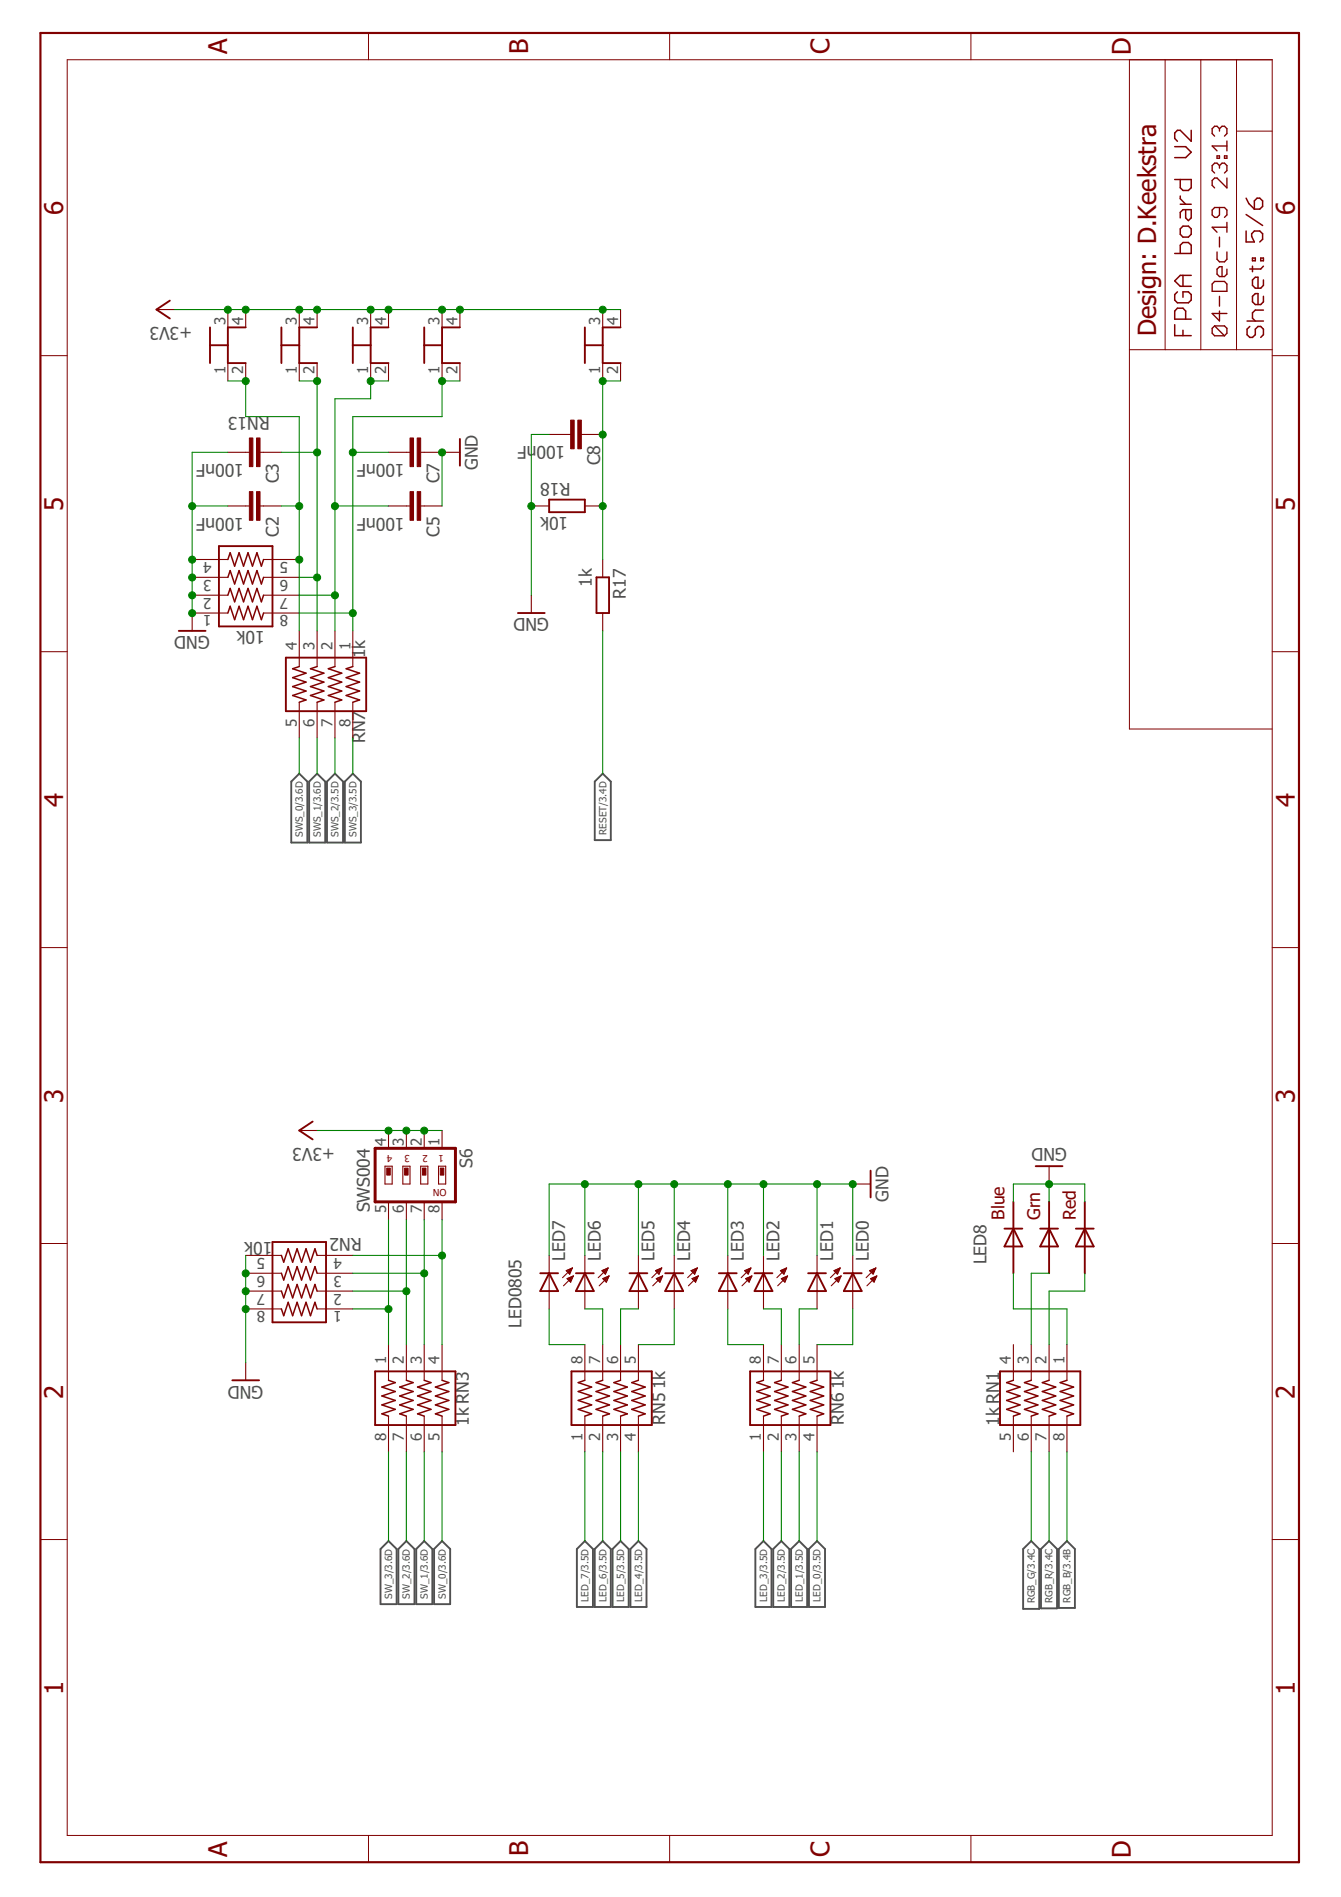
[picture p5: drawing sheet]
<svg xmlns="http://www.w3.org/2000/svg" width="210mm" height="297mm" viewBox="0 0 210 297" stroke-linecap="round" stroke-linejoin="round" font-family="sans-serif">
<g fill="none" stroke="#505050" stroke-width=".3">
<path d="M46.8 121.1l1.3 1.3v9.5h-2.5v-9.5zM48.4 122.4l1.2-1.3 1.3 1.3v9.5h-2.5zM51.2 122.4l1.2-1.3 1.3 1.3v9.5h-2.5zM54 122.4l1.2-1.3 1.3 1.3v9.5h-2.5zM93.1 122.4l1.2-1.3 1.3 1.3v9.2h-2.5zM59.6 242.5l1.2-1.2 1.3 1.2v8.7h-2.5zM62.4 242.5l1.2-1.2 1.3 1.2v8.7h-2.5zM66.4 241.3l1.3 1.2v8.7h-2.5v-8.7zM67.9 242.5l1.3-1.2 1.3 1.2v8.7h-2.6zM90.3 242.5l1.2-1.2 1.3 1.2v9.1h-2.5zM93.1 242.5l1.2-1.2 1.3 1.2v9.1h-2.5zM95.9 242.5l1.2-1.2 1.3 1.2v9.1h-2.5z"/>
<path d="M98.7 242.5l1.2-1.2 1.3 1.2v9.1h-2.5zM118.2 242.5l1.3-1.2 1.3 1.2v9.1h-2.6zM121 242.5l1.3-1.2 1.2 1.2v9.1h-2.5zM123.8 242.5l1.3-1.2 1.2 1.2v9.1h-2.5zM126.6 242.5l1.3-1.2 1.2 1.2v9.1h-2.5zM160.1 242.5l1.3-1.2 1.3 1.2v9.4h-2.6zM162.9 242.5l1.3-1.2 1.3 1.2v9.3h-2.6zM165.7 242.5l1.3-1.2 1.3 1.2v9.3h-2.6z"/>
</g>
<g fill="none" stroke="#800000" stroke-width=".16">
<path d="M10.5 9.4h188.6v278h-188.6zM57.7 5.2v4.2M104.8 5.2v4.2M152 5.2v4.2M176.8 9.4v104.8h22.3M182.4 9.4v45.4M188 9.4v45.4M193.5 9.4v45.4M193.5 20.5h5.6M6.3 55.7h4.2M176.8 54.8h22.3M199.1 55.7h4.2"/>
<path d="M6.3 102h4.2M199.1 102h4.2M6.3 148.4h4.2M199.1 148.4h4.2M6.3 194.7h4.2M199.1 194.7h4.2M6.3 241.1h4.2M199.1 241.1h4.2M57.7 287.4v4.2M104.8 287.4v4.2M152 287.4v4.2"/>
</g>
<g fill="none" stroke="#800000" stroke-width=".23">
<path d="M183.9 28.1h2.6v1.3l-.5 .4h-.8l-.5-.4v-1.3M183.9 39.7h2.6v-1.3l-.5-.4h-.8l-.5 .4v1.3M183.9 23h1.7l.9 .8-.9 .9h-1.7M184.7 35.8l.5-.4h.8l.5 .4v.9l-.5 .4h-.8l-.5-.4zM184.7 30.7v.4l.9 .9M184.7 32h1.8M185.6 32.8v1.3l.4 .4 .5-.4v-1.3h-1.3l-.5 .5v.8M186.5 20.4v1.7l-1.8-1.7h-.4l-.4 .4v.9l.4 .4M195.1 36.2v1.7h1.2l-.4-.9v-.4l.4-.4h.9l.4 .4v.9l-.4 .4M195.1 33.6l2.5 1.7M195.1 31l.4 .9 .8 .8M196.3 31.5l.5-.5h.4l.4 .5v.8l-.4 .4h-.9z"/>
<path d="M183.9 50.8v1.8h2.6M184.3 45.7l-.4 .4v.9l.4 .4h1.7l.5-.4v-.9l-.5-.4h-.8v.8M185.2 43.1v1.7M185.2 51.7v.9M185.6 50v-1.3l-.4-.4h-.9l-.4 .4v1.3h2.6M186.5 43.1h-1.8l-.8 .9 .8 .8h1.8M195.2 50.3h2.6M195.6 51.1l-.4 .4v.9l.4 .4h.4l.5-.4v-.9l.4-.4h.4l.5 .4v.9l-.5 .4M196 40.4h.5v.4h-.5zM196 41.7v.8M197.3 40.4h.5v.4h-.5zM197.8 48.6h-1.3l-.5 .4v.8l.5 .5"/>
<path d="M197.8 43.8v.9l-.5 .4h-.8l-.5-.4v-.9l.5-.4h.4v1.7M197.8 46.4v.9l-.5 .4h-.8l-.5-.4v-.9l.5-.4h.4v1.7M197.8 41.7l-.5 .4h-1.7M35.7 96l.3-1.1 .7 2.1 .7-2.1 .7 2.1 .7-2.1 .7 2.1 .7-2.1 .7 2.1 .4-1M35.7 87.6l.3-1 .7 2 .7-2 .7 2 .7-2 .7 2 .7-2 .7 2 .4-1M35.7 93.2l.3-1.1 .7 2.1 .7-2.1 .7 2.1 .7-2.1 .7 2.1 .7-2.1 .7 2.1 .4-1M35.7 90.4l.3-1.1 .7 2.1 .7-2.1 .7 2.1 .7-2.1 .7 2.1 .7-2.1 .7 2.1 .4-1M46.8 104.4l-1 .3 2.1 .7-2.1 .7 2.1 .7-2.1 .7 2.1 .7-2.1 .7 2.1 .7-1.1 .4M49.6 104.4l-1 .3 2.1 .7-2.1 .7 2.1 .7-2.1 .7 2.1 .7-2.1 .7 2.1 .7-1.1 .4M52.4 104.4l-1 .3 2.1 .7-2.1 .7 2.1 .7-2.1 .7 2.1 .7-2.1 .7 2.1 .7-1.1 .4M55.2 104.4l-1 .3 2.1 .7-2.1 .7 2.1 .7-2.1 .7 2.1 .7-2.1 .7 2.1 .7-1.1 .4M44 196.6l.4 1 .7-2.1 .7 2.1 .7-2.1 .7 2.1 .7-2.1 .7 2.1 .7-2.1 .3 1.1"/>
<path d="M44 199.4l.4 1 .7-2.1 .7 2.1 .7-2.1 .7 2.1 .7-2.1 .7 2.1 .7-2.1 .3 1.1M44 205l.4 1 .7-2.1 .7 2.1 .7-2.1 .7 2.1 .7-2.1 .7 2.1 .7-2.1 .3 1.1M44 202.2l.4 1 .7-2.1 .7 2.1 .7-2.1 .7 2.1 .7-2.1 .7 2.1 .7-2.1 .3 1.1M60.8 216.1l1.1 .4-2.1 .7 2.1 .7-2.1 .7 2.1 .7-2.1 .7 2.1 .7-2.1 .7 1 .3M63.6 216.1l1.1 .4-2.1 .7 2.1 .7-2.1 .7 2.1 .7-2.1 .7 2.1 .7-2.1 .7 1 .3M66.4 216.1l1.1 .4-2.1 .7 2.1 .7-2.1 .7 2.1 .7-2.1 .7 2.1 .7-2.1 .7 1 .3M69.2 216.1l1.1 .4-2.1 .7 2.1 .7-2.1 .7 2.1 .7-2.1 .7 2.1 .7-2.1 .7 1 .3M91.5 216.1l-1 .4 2.1 .7-2.1 .7 2.1 .7-2.1 .7 2.1 .7-2.1 .7 2.1 .7-1.1 .3M94.3 216.1l-1 .4 2.1 .7-2.1 .7 2.1 .7-2.1 .7 2.1 .7-2.1 .7 2.1 .7-1.1 .3M97.1 216.1l-1 .4 2.1 .7-2.1 .7 2.1 .7-2.1 .7 2.1 .7-2.1 .7 2.1 .7-1.1 .3M99.9 216.1l-1 .4 2.1 .7-2.1 .7 2.1 .7-2.1 .7 2.1 .7-2.1 .7 2.1 .7-1.1 .3M119.5 216.1l-1.1 .4 2.1 .7-2.1 .7 2.1 .7-2.1 .7 2.1 .7-2.1 .7 2.1 .7-1 .3"/>
<path d="M122.3 216.1l-1.1 .4 2.1 .7-2.1 .7 2.1 .7-2.1 .7 2.1 .7-2.1 .7 2.1 .7-1 .3M125.1 216.1l-1.1 .4 2.1 .7-2.1 .7 2.1 .7-2.1 .7 2.1 .7-2.1 .7 2.1 .7-1 .3M127.9 216.1l-1.1 .4 2.1 .7-2.1 .7 2.1 .7-2.1 .7 2.1 .7-2.1 .7 2.1 .7-1 .3M158.6 216.1l-1 .4 2.1 .7-2.1 .7 2.1 .7-2.1 .7 2.1 .7-2.1 .7 2.1 .7-1.1 .3M161.4 216.1l-1 .4 2.1 .7-2.1 .7 2.1 .7-2.1 .7 2.1 .7-2.1 .7 2.1 .7-1.1 .3M164.2 216.1l-1 .4 2 .7-2 .7 2 .7-2 .7 2 .7-2 .7 2 .7-1 .3M167 216.1l-1.1 .4 2.1 .7-2.1 .7 2.1 .7-2.1 .7 2.1 .7-2.1 .7 2.1 .7-1 .3"/>
</g>
<g fill="none" stroke="#800000" stroke-width=".21">
<path d="M190.5 39.5v1.1l.4 .4h.8l.3-.4v-1.1M190.5 24.4h.4v.4h-.4zM190.9 20.2l-.4-.4h-.4l-.4 .4v.7l.4 .4M190.9 25.9l-.4-.4h-.4l-.4 .4v.8l.4 .4M190.9 32.5v1.2l-.4 .3h-.4l-.4-.3v-.8l.4-.4h1.6l.3 .4v.8l-.3 .3M190.9 20.2l.4-.4h.4l.3 .4v.7l-.3 .4M190.9 25.9l.4-.4h.4l.3 .4v.8l-.3 .4M190.9 20.2v.3M190.9 25.9v.4M190.9 37.1v1.6M191.7 24.4h.3v.4h-.3zM192 27.9v1.5l-1.5-1.5h-.4l-.4 .4v.7l.4 .4"/>
<path d="M192 22.1v1.5M192 34.8v1.6M192 35.6h-2.3l.8 .8M192 22.9h-2.3l.8 .7M190.1 51l-.4 .4v.8l.4 .4h1.6M190.1 44.1h1.6l.3 .4v1.1h-2.3v-1.1zM190.1 51h1.6l.3 .4v.8l-.3 .4M190.1 51l1.6 1.6M190.9 48.7v1.5l-1.2-1.1h2.3M190.9 46.4v1.5M192 42.1v.8l-.3 .4h-.8l-.4-.4v-.8l.4-.3h.4v1.5"/>
</g>
<path d="M6.3 5.2h197v286.4h-197z" fill="none" stroke="#800000" stroke-width=".34"/>
<g fill="none" stroke="#800000" stroke-width=".3">
<path d="M26.6 47.1l-2.1 1.4 2.1 1.4M32.9 54.1h2.8M32.9 51.3v5.6M38.5 51.3h-2.8v5.6h2.8M44 54.1h2.8M44 51.3v5.6M49.6 51.3h-2.8v5.6h2.8M55.2 54.1h2.8M55.2 51.3v5.6M60.8 51.3h-2.8v5.6h2.8M66.4 54.1h2.8M66.4 51.3v5.6"/>
<path d="M72 51.3h-2.8v5.6h2.8M91.5 51.3v5.6M91.5 54.1h2.8M97.1 51.3h-2.8v5.6h2.8M72 68.7v4.2M86 78.2h5.5v2h-5.5zM28 98.8h4.2M34.3 85.5h8.4v12.6h-8.4zM81.1 96h4.2M93.4 90.4h1.9v5.6h-1.9zM44.7 103h12.6v8.4h-12.6zM48.9 175.6l-2.1 1.4 2.1 1.4"/>
<path d="M42.7 194.5h8.3v12.6h-8.3zM84.6 199.4h2.8M86 199.4l1.4 2.8h-2.8zM90.1 199.4h2.8M91.5 199.4l1.4 2.8h-2.8zM98.5 199.4h2.8M99.9 199.4l1.4 2.8h-2.8zM104.1 199.4h2.8M105.5 199.4l1.4 2.8h-2.8zM112.5 199.4h2.8M113.9 199.4l1.4 2.8h-2.8zM118.1 199.4h2.8"/>
<path d="M119.5 199.4l1.4 2.8h-2.8zM126.5 199.4h2.8M127.9 199.4l1.4 2.8h-2.8zM132.1 199.4h2.8M133.5 199.4l1.4 2.8h-2.8zM136.3 183.3v4.2M157.2 192.4h2.8M158.6 188.2v11.2M158.6 192.4l1.4 2.8h-2.8zM162.1 182.6h4.2M162.8 192.4h2.8M164.2 188.2v11.2"/>
<path d="M164.2 192.4l1.4 2.8h-2.8zM168.4 192.4h2.8M169.8 188.2v11.2M169.8 192.4l1.4 2.8h-2.8zM36.4 216.1h4.2M58.7 214.7h12.6v8.4h-12.6zM89.5 214.7h12.5v8.4h-12.5zM117.4 214.7h12.6v8.4h-12.6zM156.5 214.7h12.6v8.4h-12.6z"/>
</g>
<g fill="none" stroke="#800000" stroke-width=".17">
<path d="M24.5 48.5h2.8M35.7 48.5v2.8M35.7 56.9v2.7M38.5 48.5v2.8M38.5 56.9v2.7M46.8 48.5v2.8M46.8 56.9v2.7M49.6 48.5v2.8M49.6 56.9v2.7M58 48.5v2.8M58 56.9v2.7M60.8 48.5v2.8"/>
<path d="M60.8 56.9v2.7M69.2 48.5v2.8M69.2 56.9v2.7M72 48.5v2.8M72 56.9v2.7M94.3 48.5v2.8M94.3 56.9v2.7M97.1 48.5v2.8M97.1 56.9v2.7M35.7 79.2h3.3M35.7 70.8h3.3M40.7 79.2h3.3"/>
<path d="M40.7 70.8h3.3M60.8 79.2h3.4M60.8 70.8h3.4M65.8 79.2h3.4M65.8 70.8h6.2M83.2 79.2h2.8M86 68h3.3M91 68h3.3M91.5 79.2h2.8M30.1 93.2h5.6M30.1 90.4h5.6M30.1 87.6h5.6"/>
<path d="M35.7 96h-5.6v2.8M41.3 96h5.5M41.3 93.2h5.5M41.3 90.4h5.5M41.3 87.6h5.5M46.8 98.8v5.6M49.6 98.8v5.6M52.4 98.8v5.6M55.2 98.8v5.6M83.2 93.2v2.8M94.3 87.6v2.8M94.3 96v2.8"/>
<path d="M46.8 110v5.5M49.6 110v5.5M52.4 110v5.5M55.2 110v5.5M46.8 177h2.8M60.8 177v2.8M63.6 177v2.8M66.4 177v2.8M69.2 177v2.8M38.5 199.4h5.5M38.5 196.6h5.5M49.6 199.4h5.6"/>
<path d="M49.6 196.6h5.6M60.3 182.6h1.1v2.8h-1.1zM60.8 188.2v2.8M63.1 182.6h1.1v2.8h-1.1zM63.6 188.2v2.8M65.8 182.6h1.2v2.8h-1.2zM66.4 188.2v2.8M68.6 182.6h1.2v2.8h-1.2zM69.2 188.2v2.8M86 196.6v8.4M88.6 199l1-.5-.4 1zM88.8 198.9v.2"/>
<path d="M88.9 198.8v.4M89 198.8v.6M89.2 198.7v.8M89.3 198.7v.5M89.3 200v.7M89.4 198.6v.3M89.4 199.9v.6M89.6 198.5v.1M89.6 199.9v.3M89.6 198.5l-1.5 1.6M89.7 199.8v.1M89.7 199.8l-1.5 1.5"/>
<path d="M91.5 196.6v8.4M94.2 199l1-.5-.4 1zM94.3 198.9v.2M94.5 198.8v.4M94.6 198.8v.5M94.7 198.7v.8M94.9 198.7v.6M94.9 200v.7M95 198.6v.4M95 199.9v.6M95.1 198.6h.1M95.1 199.9v.3"/>
<path d="M95.2 198.5l-1.6 1.6M95.3 199.8v.1M95.3 199.8l-1.5 1.5M99.9 196.6v8.4M102.6 198.9v.1M102.8 198.9v.2M102.9 198.8v.5M103 198.8v.6M103.2 198.7v.8M103.3 198.6v.6M103.3 200v.8M103.4 198.6v.3"/>
<path d="M103.4 199.9v.5M103.6 198.5l-1.6 1.6M103.6 199.9v.2M103.6 198.5l-.5 1-.5-.5M103.6 198.5l-1 .5M103.6 198.5h.1M103.7 199.8h.1M103.7 199.8l-1.5 1.5M103.7 199.8l-.4 1M103.7 199.8l-1 .4 .6 .6M105.5 196.6v8.4M108.2 199l.5 .5"/>
<path d="M108.2 198.9v.1M108.3 198.9v.2M108.5 198.8v.4M108.6 198.8v.6M108.7 198.7v.8M108.9 198.7v.5M108.9 200v.8M109 198.6v.3M109 199.9v.6M109.1 198.5v.1M109.1 199.9v.3M109.2 198.5l-1.6 1.6"/>
<path d="M109.2 198.5l-.5 1M109.2 198.5l-1 .5M109.3 199.8h.1M109.3 199.8l-1.5 1.5M109.3 199.8l-.4 1M109.3 199.8l-1 .4M113.9 196.6v8.4M116.6 199l.9-.5-.4 1zM116.6 198.9v.1M116.8 198.9v.2M116.9 198.8v.5M117 198.8v.6"/>
<path d="M117.2 198.7v.7M117.3 198.6v.5M117.3 200v.7M117.4 198.6v.2M117.4 199.9v.5M117.5 198.5l-1.5 1.6M117.6 199.8v.3M117.7 199.8l-1.6 1.5M119.5 196.6v8.4M122.2 199l.9-.5-.4 1zM122.2 198.9v.1M122.3 198.9v.2"/>
<path d="M122.5 198.8v.5M122.6 198.8v.6M122.7 198.7v.8M122.9 198.6v.6M122.9 200v.7M123 198.6v.2M123 199.9v.5M123.1 198.5l-1.5 1.6M123.1 199.9v.2M123.3 199.8l-1.6 1.5M127.9 196.6v8.4M130.5 199l1-.5-.4 1z"/>
<path d="M130.6 198.9v.1M130.7 198.9v.3M130.9 198.8v.5M131 198.8v.7M131.1 198.7v.7M131.3 198.6v.5M131.3 199.9v.7M131.4 198.6v.1M131.4 199.9v.4M131.5 198.5l-1.5 1.6M131.6 199.8v.2M131.7 199.8l-1.6 1.5"/>
<path d="M133.5 196.6v8.4M133.5 185.4h2.8M136.1 199l1-.5-.4 1zM136.2 198.9v.1M136.3 198.9v.3M136.5 198.8v.5M136.6 198.8v.6M136.7 198.7v.7M136.9 198.6v.5M136.9 200v.7M137 198.6v.2M137 199.9v.4"/>
<path d="M137.1 198.5l-1.5 1.6M137.1 199.8v.2M137.2 199.8l-1.5 1.5M164.2 182.6v2.8M38.5 205h5.5M38.5 202.2h5.5M38.5 213.3v2.8M49.6 205h5.6M49.6 202.2h5.6M60.8 210.5v5.6M63.6 210.5v5.6M66.4 210.5v5.6"/>
<path d="M69.2 210.5v5.6M88.8 200.2l.9-.4-.4 1zM88.9 200.2v.1M89 200.1v.4M89.2 200v.6M91.5 210.5v5.6M94.3 210.5v5.6M94.3 200.2l1-.4-.4 1zM94.5 200.2v.1M94.6 200.1v.4M94.7 200v.6M97.1 210.5v5.6"/>
<path d="M99.9 210.5v5.6M102.8 200.2h.1M102.9 200.2v.2M103 200.1v.4M103.2 200v.6M108.3 200.2l.6 .6M108.3 200.2h.1M108.5 200.2v.2M108.6 200.1v.4M108.7 200v.6M116.7 200.2l1-.4-.4 1zM116.8 200.2v.1"/>
<path d="M116.9 200.1v.3M117 200.1v.4M117.2 200v.7M119.5 210.5v5.6M122.3 210.5v5.6M122.3 200.2l1-.4-.4 1zM122.3 200.2v.1M122.5 200.2v.2M122.6 200.1v.4M122.7 200v.7M125.1 210.5v5.6M127.9 210.5v5.6"/>
<path d="M130.7 200.2l1-.4-.5 1zM130.7 200.2v.1M130.9 200.1v.3M131 200.1v.5M131.1 200v.7M136.3 200.2l.9-.4-.4 1zM136.3 200.2v.1M136.5 200.1v.3M136.6 200.1v.5M136.7 200v.7M158.6 210.5v5.6M161.4 210.5v5.6"/>
<path d="M164.2 210.5v5.6M167 210.5v5.6M60.8 221.7v5.6M63.6 221.7v5.6M66.4 221.7v5.6M69.2 221.7v5.6M91.5 221.7v5.6M94.3 221.7v5.6M97.1 221.7v5.6M99.9 221.7v5.6M119.5 221.7v5.6M122.3 221.7v5.6"/>
<path d="M125.1 221.7v5.6M127.9 221.7v5.6M158.6 221.7v5.6M161.4 221.7v5.6M164.2 221.7v5.6M167 221.7v5.6"/>
</g>
<g fill="#800000" stroke="#800000" stroke-width=".16">
<path d="M39 77h.6v4.5h-.6z"/>
<path d="M40.2 77h.5v4.5h-.5z"/>
<path d="M39 68.6h.6v4.5h-.6z"/>
<path d="M40.2 68.6h.5v4.5h-.5z"/>
<path d="M64.2 77h.5v4.5h-.5z"/>
<path d="M65.3 77h.5v4.5h-.5z"/>
<path d="M64.2 68.6h.5v4.5h-.5z"/>
<path d="M65.3 68.6h.5v4.5h-.5z"/>
<path d="M89.3 65.8h.6v4.5h-.6z"/>
<path d="M90.4 65.8h.6v4.5h-.6z"/>
<path d="M68.9 182.9h.6v1.1h-.6z"/>
<path d="M66.1 182.9h.6v1.1h-.6z"/>
<path d="M63.3 182.9h.6v1.1h-.6z"/>
<path d="M60.5 182.9h.6v1.1h-.6z"/>
</g>
<path d="M58.7 179.8h12.6v8.4h-12.6z" fill="none" stroke="#800000" stroke-width=".47"/>
<g fill="none" stroke="#008000" stroke-width=".17">
<path d="M27.3 48.5h69.8M35.7 59.6h2.8v5.6h8.3v33.6M46.8 59.6h2.8v39.2M60.8 59.6h-2.8v2.8h-5.6v36.4M72 59.6h-2.8v5.6h-14v33.6M97.1 59.6h-2.8v28M30.1 79.2h5.6M35.7 70.8h-5.6v25.2M44 79.2h2.8M44 70.8h5.6M52.4 79.2h8.4M55.2 70.8h5.6"/>
<path d="M69.2 70.8v8.4M86 68h-2.8v25.2M46.8 90.4h2.8M46.8 93.2h5.6M46.8 96h8.4M94.3 98.8v22.3M46.8 115.5v5.6M49.6 115.5v5.6M52.4 115.5v5.6M55.2 115.5v5.6M49.6 177h19.6M38.5 196.6v16.7"/>
<path d="M55.2 199.4h11.2M55.2 196.6h14M60.8 191v19.5M63.6 191v19.5M66.4 191v19.5M69.2 191v19.5M86 196.6v-11.2h47.5v11.2M91.5 185.4v11.2M99.9 185.4v11.2M105.5 185.4v11.2M113.9 185.4v11.2M119.5 185.4v11.2"/>
<path d="M127.9 185.4v11.2M158.6 188.2v-2.8h11.2v2.8M158.6 199.4v5.6h8.4v5.5M164.2 185.4v2.8M164.2 199.4h-2.8v11.1M169.8 199.4v2.8h-5.6v8.3M55.2 205h5.6M55.2 202.2h8.4M86 205v5.5h5.5M91.5 205h2.8v5.5M99.9 205h-2.8v5.5M105.5 205v5.5h-5.6"/>
<path d="M113.9 205v5.5h5.6M119.5 205h2.8v5.5M127.9 205h-2.8v5.5M133.5 205v5.5h-5.6M60.8 227.3v14M63.6 227.3v14M66.4 227.3v14M69.2 227.3v14M91.5 227.3v14M94.3 227.3v14M97.1 227.3v14M99.9 227.3v14"/>
<path d="M119.5 227.3v14M122.3 227.3v14M125.1 227.3v14M127.9 227.3v14M161.4 227.3v14M164.2 227.3v14M167 227.3v14"/>
</g>
<g fill="#008000" stroke="#008000" stroke-width=".16">
<circle cx="38.5" cy="205" r=".55"/>
<circle cx="38.5" cy="202.2" r=".55"/>
<circle cx="38.5" cy="199.4" r=".55"/>
<circle cx="91.5" cy="185.4" r=".55"/>
<circle cx="99.9" cy="185.4" r=".55"/>
<circle cx="119.5" cy="185.4" r=".55"/>
<circle cx="127.9" cy="185.4" r=".55"/>
<circle cx="105.5" cy="185.4" r=".55"/>
<circle cx="113.9" cy="185.4" r=".55"/>
<circle cx="133.5" cy="185.4" r=".55"/>
<circle cx="30.1" cy="96" r=".55"/>
<circle cx="30.1" cy="93.2" r=".55"/>
<circle cx="30.1" cy="90.4" r=".55"/>
<circle cx="30.1" cy="87.6" r=".55"/>
<circle cx="30.1" cy="79.2" r=".55"/>
<circle cx="69.2" cy="70.8" r=".55"/>
<circle cx="83.2" cy="79.2" r=".55"/>
<circle cx="164.2" cy="185.4" r=".55"/>
<circle cx="60.8" cy="205" r=".55"/>
<circle cx="63.6" cy="202.2" r=".55"/>
<circle cx="66.4" cy="199.4" r=".55"/>
<circle cx="69.2" cy="196.6" r=".55"/>
<circle cx="46.8" cy="87.6" r=".55"/>
<circle cx="46.8" cy="79.2" r=".55"/>
<circle cx="38.5" cy="59.7" r=".55"/>
<circle cx="49.6" cy="90.4" r=".55"/>
<circle cx="49.6" cy="70.8" r=".55"/>
<circle cx="49.6" cy="59.7" r=".55"/>
<circle cx="52.4" cy="93.2" r=".55"/>
<circle cx="52.4" cy="79.2" r=".55"/>
<circle cx="58" cy="59.7" r=".55"/>
<circle cx="55.2" cy="96" r=".55"/>
<circle cx="55.2" cy="70.8" r=".55"/>
<circle cx="69.2" cy="59.7" r=".55"/>
<circle cx="94.3" cy="79.2" r=".55"/>
<circle cx="94.3" cy="68.1" r=".55"/>
<circle cx="94.3" cy="59.7" r=".55"/>
<circle cx="35.7" cy="48.5" r=".55"/>
<circle cx="38.5" cy="48.5" r=".55"/>
<circle cx="46.8" cy="48.5" r=".55"/>
<circle cx="49.6" cy="48.5" r=".55"/>
<circle cx="58" cy="48.5" r=".55"/>
<circle cx="60.8" cy="48.5" r=".55"/>
<circle cx="69.2" cy="48.5" r=".55"/>
<circle cx="72" cy="48.5" r=".55"/>
<circle cx="94.3" cy="48.5" r=".55"/>
<circle cx="66.4" cy="177" r=".55"/>
<circle cx="63.6" cy="177" r=".55"/>
<circle cx="60.8" cy="177" r=".55"/>
</g>
<g font-size="4" fill="#800000">
<text x="35.5" y="8.5" transform="rotate(-90 35.5 8.5)">A</text>
<text x="82.7" y="8.4" transform="rotate(-90 82.7 8.4)">B</text>
<text x="129.8" y="8.5" transform="rotate(-90 129.8 8.5)">C</text>
<text x="177" y="8.6" transform="rotate(-90 177 8.6)">D</text>
<text x="9.9" y="33.6" transform="rotate(-90 9.9 33.6)">6</text>
<text x="202.7" y="33.6" transform="rotate(-90 202.7 33.6)">6</text>
<text x="9.9" y="80" transform="rotate(-90 9.9 80)">5</text>
<text x="202.7" y="80" transform="rotate(-90 202.7 80)">5</text>
<text x="9.9" y="126.3" transform="rotate(-90 9.9 126.3)">4</text>
<text x="202.7" y="126.3" transform="rotate(-90 202.7 126.3)">4</text>
<text x="9.9" y="172.6" transform="rotate(-90 9.9 172.6)">3</text>
<text x="202.7" y="172.6" transform="rotate(-90 202.7 172.6)">3</text>
<text x="9.9" y="219" transform="rotate(-90 9.9 219)">2</text>
<text x="202.7" y="219" transform="rotate(-90 202.7 219)">2</text>
<text x="9.9" y="265.3" transform="rotate(-90 9.9 265.3)">1</text>
<text x="202.7" y="265.3" transform="rotate(-90 202.7 265.3)">1</text>
<text x="35.5" y="290.7" transform="rotate(-90 35.5 290.7)">A</text>
<text x="82.7" y="290.7" transform="rotate(-90 82.7 290.7)">B</text>
<text x="129.8" y="290.7" transform="rotate(-90 129.8 290.7)">C</text>
<text x="177" y="290.9" transform="rotate(-90 177 290.9)">D</text>
</g>
<text font-size="3.9" fill="#800000" x="181" y="52.7" transform="rotate(-90 181 52.7)">Design: D.Keekstra</text>
<g font-size="2.8" fill="#505050">
<text x="30.1" y="51.3" transform="rotate(-180 30.1 51.3)">+3V3</text>
<text x="42.2" y="65.2" transform="rotate(-180 42.2 65.2)">RN13</text>
<text x="82.4" y="69.9" transform="rotate(-180 82.4 69.9)">F</text>
<text x="88.5" y="69.9" transform="rotate(-180 88.5 69.9)">100n</text>
<text x="38.2" y="72.6" transform="rotate(-180 38.2 72.6)">100nF</text>
<text x="43.6" y="75.7" transform="rotate(-90 43.6 75.7)">C3</text>
<text x="63.3" y="72.6" transform="rotate(-180 63.3 72.6)">100nF</text>
<text x="68.8" y="75.7" transform="rotate(-90 68.8 75.7)">C7</text>
<text x="74.8" y="73.6" transform="rotate(-90 74.8 73.6)">GND</text>
<text x="89.3" y="75.6" transform="rotate(-180 89.3 75.6)">R18</text>
<text x="93.9" y="72.9" transform="rotate(-90 93.9 72.9)">C8</text>
<text x="38.2" y="81" transform="rotate(-180 38.2 81)">100nF</text>
<text x="63.3" y="81" transform="rotate(-180 63.3 81)">100nF</text>
<text x="89" y="80.9" transform="rotate(-180 89 80.9)">10k</text>
<text x="43.6" y="84" transform="rotate(-90 43.6 84)">C2</text>
<text x="68.8" y="84" transform="rotate(-90 68.8 84)">C5</text>
<text x="92.7" y="91.9" transform="rotate(-90 92.7 91.9)">1k</text>
<text x="97.9" y="93.7" transform="rotate(-90 97.9 93.7)">R17</text>
<text x="32.8" y="99.6" transform="rotate(-180 32.8 99.6)">GND</text>
<text x="41.4" y="98.8" transform="rotate(-180 41.4 98.8)">10k</text>
<text x="85.9" y="96.8" transform="rotate(-180 85.9 96.8)">GND</text>
<text x="57.2" y="103.1" transform="rotate(-90 57.2 103.1)">1k</text>
<text x="57.2" y="116.4" transform="rotate(-90 57.2 116.4)">RN7</text>
<text x="52.4" y="179.8" transform="rotate(-180 52.4 179.8)">+3V3</text>
<text x="167" y="179.8" transform="rotate(-180 167 179.8)">GND</text>
<text x="73.9" y="182.8" transform="rotate(-90 73.9 182.8)">S6</text>
<text x="57.9" y="189.8" transform="rotate(-90 57.9 189.8)">SWS004</text>
<text x="139.1" y="188.2" transform="rotate(-90 139.1 188.2)">GND</text>
<text x="42.7" y="194.5" transform="rotate(-180 42.7 194.5)">10k</text>
<text x="56.6" y="193.9" transform="rotate(-180 56.6 193.9)">RN2</text>
<text x="88.5" y="197.4" transform="rotate(-90 88.5 197.4)">LED7</text>
<text x="94.1" y="197.4" transform="rotate(-90 94.1 197.4)">LED6</text>
<text x="102.5" y="197.4" transform="rotate(-90 102.5 197.4)">LED5</text>
<text x="108" y="197.4" transform="rotate(-90 108 197.4)">LED4</text>
<text x="116.4" y="197.4" transform="rotate(-90 116.4 197.4)">LED3</text>
<text x="122" y="197.4" transform="rotate(-90 122 197.4)">LED2</text>
<text x="130.4" y="197.4" transform="rotate(-90 130.4 197.4)">LED1</text>
<text x="136" y="197.4" transform="rotate(-90 136 197.4)">LED0</text>
<text x="154.4" y="198" transform="rotate(-90 154.4 198)">LED8</text>
<text x="81.6" y="207.9" transform="rotate(-90 81.6 207.9)">LED0805</text>
<text x="41.2" y="217" transform="rotate(-180 41.2 217)">GND</text>
<text x="104.1" y="217.5" transform="rotate(-90 104.1 217.5)">1k</text>
<text x="132.1" y="217.5" transform="rotate(-90 132.1 217.5)">1k</text>
<text x="73.4" y="223.2" transform="rotate(-90 73.4 223.2)">1k RN3</text>
<text x="104.1" y="223.1" transform="rotate(-90 104.1 223.1)">RN5</text>
<text x="132.1" y="223.1" transform="rotate(-90 132.1 223.1)">RN6</text>
<text x="156.4" y="223.2" transform="rotate(-90 156.4 223.2)">1k RN1</text>
</g>
<g font-size="2.8" fill="#800000">
<text x="157.2" y="191" transform="rotate(-90 157.2 191)">Blue</text>
<text x="162.8" y="191" transform="rotate(-90 162.8 191)">Grn</text>
<text x="168.4" y="191" transform="rotate(-90 168.4 191)">Red</text>
</g>
<g font-size="2.4" fill="#505050">
<text x="35.3" y="50.9" transform="rotate(-90 35.3 50.9)">3</text>
<text x="38.1" y="50.9" transform="rotate(-90 38.1 50.9)">4</text>
<text x="46.5" y="50.9" transform="rotate(-90 46.5 50.9)">3</text>
<text x="49.2" y="50.9" transform="rotate(-90 49.2 50.9)">4</text>
<text x="57.6" y="50.9" transform="rotate(-90 57.6 50.9)">3</text>
<text x="60.4" y="50.9" transform="rotate(-90 60.4 50.9)">4</text>
<text x="68.8" y="50.9" transform="rotate(-90 68.8 50.9)">3</text>
<text x="71.6" y="50.9" transform="rotate(-90 71.6 50.9)">4</text>
<text x="94" y="50.9" transform="rotate(-90 94 50.9)">3</text>
<text x="96.8" y="50.9" transform="rotate(-90 96.8 50.9)">4</text>
<text x="35.3" y="58.5" transform="rotate(-90 35.3 58.5)">1</text>
<text x="38.1" y="58.5" transform="rotate(-90 38.1 58.5)">2</text>
<text x="46.5" y="58.5" transform="rotate(-90 46.5 58.5)">1</text>
<text x="49.2" y="58.5" transform="rotate(-90 49.2 58.5)">2</text>
<text x="57.6" y="58.5" transform="rotate(-90 57.6 58.5)">1</text>
<text x="60.4" y="58.5" transform="rotate(-90 60.4 58.5)">2</text>
<text x="68.8" y="58.5" transform="rotate(-90 68.8 58.5)">1</text>
<text x="71.6" y="58.5" transform="rotate(-90 71.6 58.5)">2</text>
<text x="94" y="58.5" transform="rotate(-90 94 58.5)">1</text>
<text x="96.8" y="58.5" transform="rotate(-90 96.8 58.5)">2</text>
<text x="33.1" y="88" transform="rotate(-180 33.1 88)">4</text>
<text x="45.1" y="88" transform="rotate(-180 45.1 88)">5</text>
<text x="33.1" y="93.6" transform="rotate(-180 33.1 93.6)">2</text>
<text x="33.1" y="90.8" transform="rotate(-180 33.1 90.8)">3</text>
<text x="45.1" y="93.6" transform="rotate(-180 45.1 93.6)">7</text>
<text x="45.1" y="90.8" transform="rotate(-180 45.1 90.8)">6</text>
<text x="33.1" y="96.4" transform="rotate(-180 33.1 96.4)">1</text>
<text x="45.1" y="96.4" transform="rotate(-180 45.1 96.4)">8</text>
<text x="46.5" y="101.8" transform="rotate(-90 46.5 101.8)">4</text>
<text x="49.2" y="101.8" transform="rotate(-90 49.2 101.8)">3</text>
<text x="52" y="101.8" transform="rotate(-90 52 101.8)">2</text>
<text x="54.8" y="101.8" transform="rotate(-90 54.8 101.8)">1</text>
<text x="46.5" y="113.8" transform="rotate(-90 46.5 113.8)">5</text>
<text x="49.2" y="113.8" transform="rotate(-90 49.2 113.8)">6</text>
<text x="52" y="113.8" transform="rotate(-90 52 113.8)">7</text>
<text x="54.8" y="113.8" transform="rotate(-90 54.8 113.8)">8</text>
<text x="60.4" y="179.4" transform="rotate(-90 60.4 179.4)">4</text>
<text x="63.2" y="179.4" transform="rotate(-90 63.2 179.4)">3</text>
<text x="66" y="179.4" transform="rotate(-90 66 179.4)">2</text>
<text x="68.8" y="179.4" transform="rotate(-90 68.8 179.4)">1</text>
<text x="60.4" y="189.9" transform="rotate(-90 60.4 189.9)">5</text>
<text x="63.2" y="189.9" transform="rotate(-90 63.2 189.9)">6</text>
<text x="66" y="189.9" transform="rotate(-90 66 189.9)">7</text>
<text x="68.8" y="189.9" transform="rotate(-90 68.8 189.9)">8</text>
<text x="41.5" y="197" transform="rotate(-180 41.5 197)">5</text>
<text x="53.5" y="197" transform="rotate(-180 53.5 197)">4</text>
<text x="41.5" y="202.6" transform="rotate(-180 41.5 202.6)">7</text>
<text x="41.5" y="199.8" transform="rotate(-180 41.5 199.8)">6</text>
<text x="53.5" y="202.6" transform="rotate(-180 53.5 202.6)">2</text>
<text x="53.5" y="199.8" transform="rotate(-180 53.5 199.8)">3</text>
<text x="41.5" y="205.4" transform="rotate(-180 41.5 205.4)">8</text>
<text x="53.5" y="205.4" transform="rotate(-180 53.5 205.4)">1</text>
<text x="60.4" y="213.6" transform="rotate(-90 60.4 213.6)">1</text>
<text x="63.2" y="213.6" transform="rotate(-90 63.2 213.6)">2</text>
<text x="66" y="213.6" transform="rotate(-90 66 213.6)">3</text>
<text x="68.8" y="213.6" transform="rotate(-90 68.8 213.6)">4</text>
<text x="91.2" y="213.6" transform="rotate(-90 91.2 213.6)">8</text>
<text x="94" y="213.6" transform="rotate(-90 94 213.6)">7</text>
<text x="96.8" y="213.6" transform="rotate(-90 96.8 213.6)">6</text>
<text x="99.5" y="213.6" transform="rotate(-90 99.5 213.6)">5</text>
<text x="119.1" y="213.6" transform="rotate(-90 119.1 213.6)">8</text>
<text x="121.9" y="213.6" transform="rotate(-90 121.9 213.6)">7</text>
<text x="124.7" y="213.6" transform="rotate(-90 124.7 213.6)">6</text>
<text x="127.5" y="213.6" transform="rotate(-90 127.5 213.6)">5</text>
<text x="158.2" y="213.6" transform="rotate(-90 158.2 213.6)">4</text>
<text x="161" y="213.6" transform="rotate(-90 161 213.6)">3</text>
<text x="163.8" y="213.6" transform="rotate(-90 163.8 213.6)">2</text>
<text x="166.6" y="213.6" transform="rotate(-90 166.6 213.6)">1</text>
<text x="60.4" y="225.6" transform="rotate(-90 60.4 225.6)">8</text>
<text x="63.2" y="225.6" transform="rotate(-90 63.2 225.6)">7</text>
<text x="66" y="225.6" transform="rotate(-90 66 225.6)">6</text>
<text x="68.8" y="225.6" transform="rotate(-90 68.8 225.6)">5</text>
<text x="91.2" y="225.6" transform="rotate(-90 91.2 225.6)">1</text>
<text x="94" y="225.6" transform="rotate(-90 94 225.6)">2</text>
<text x="96.8" y="225.6" transform="rotate(-90 96.8 225.6)">3</text>
<text x="99.5" y="225.6" transform="rotate(-90 99.5 225.6)">4</text>
<text x="119.1" y="225.6" transform="rotate(-90 119.1 225.6)">1</text>
<text x="121.9" y="225.6" transform="rotate(-90 121.9 225.6)">2</text>
<text x="124.7" y="225.6" transform="rotate(-90 124.7 225.6)">3</text>
<text x="127.5" y="225.6" transform="rotate(-90 127.5 225.6)">4</text>
<text x="158.2" y="225.6" transform="rotate(-90 158.2 225.6)">5</text>
<text x="161" y="225.6" transform="rotate(-90 161 225.6)">6</text>
<text x="163.8" y="225.6" transform="rotate(-90 163.8 225.6)">7</text>
<text x="166.6" y="225.6" transform="rotate(-90 166.6 225.6)">8</text>
</g>
<g font-size="1.6" fill="#505050">
<text x="47.4" y="131" transform="rotate(-90 47.4 131)">SWS_0/3.6D</text>
<text x="50.2" y="131" transform="rotate(-90 50.2 131)">SWS_1/3.6D</text>
<text x="53" y="131" transform="rotate(-90 53 131)">SWS_2/3.5D</text>
<text x="55.8" y="131" transform="rotate(-90 55.8 131)">SWS_3/3.5D</text>
<text x="94.9" y="130.7" transform="rotate(-90 94.9 130.7)">RESET/3.4D</text>
<text x="61.4" y="250.3" transform="rotate(-90 61.4 250.3)">SW_3/3.6D</text>
<text x="64.2" y="250.3" transform="rotate(-90 64.2 250.3)">SW_2/3.6D</text>
<text x="67" y="250.3" transform="rotate(-90 67 250.3)">SW_1/3.6D</text>
<text x="69.8" y="250.3" transform="rotate(-90 69.8 250.3)">SW_0/3.6D</text>
<text x="92.1" y="250.8" transform="rotate(-90 92.1 250.8)">LED_7/3.5D</text>
<text x="94.9" y="250.8" transform="rotate(-90 94.9 250.8)">LED_6/3.5D</text>
<text x="97.7" y="250.8" transform="rotate(-90 97.7 250.8)">LED_5/3.5D</text>
<text x="100.5" y="250.8" transform="rotate(-90 100.5 250.8)">LED_4/3.5D</text>
<text x="120.1" y="250.8" transform="rotate(-90 120.1 250.8)">LED_3/3.5D</text>
<text x="122.9" y="250.8" transform="rotate(-90 122.9 250.8)">LED_2/3.5D</text>
<text x="125.6" y="250.8" transform="rotate(-90 125.6 250.8)">LED_1/3.5D</text>
<text x="128.4" y="250.8" transform="rotate(-90 128.4 250.8)">LED_0/3.5D</text>
<text x="162" y="251.1" transform="rotate(-90 162 251.1)">RGB_G/3.4C</text>
<text x="164.8" y="251" transform="rotate(-90 164.8 251)">RGB_R/3.4C</text>
<text x="167.6" y="251" transform="rotate(-90 167.6 251)">RGB_B/3.4B</text>
</g>
<g font-size="1.5" fill="#800000">
<text x="61.4" y="180.8" transform="rotate(-180 61.4 180.8)">4</text>
<text x="64.2" y="180.8" transform="rotate(-180 64.2 180.8)">3</text>
<text x="67" y="180.8" transform="rotate(-180 67 180.8)">2</text>
<text x="69.5" y="180.8" transform="rotate(-180 69.5 180.8)">1</text>
<text x="69.9" y="186.1" transform="rotate(-180 69.9 186.1)">ON</text>
</g>
</svg>
